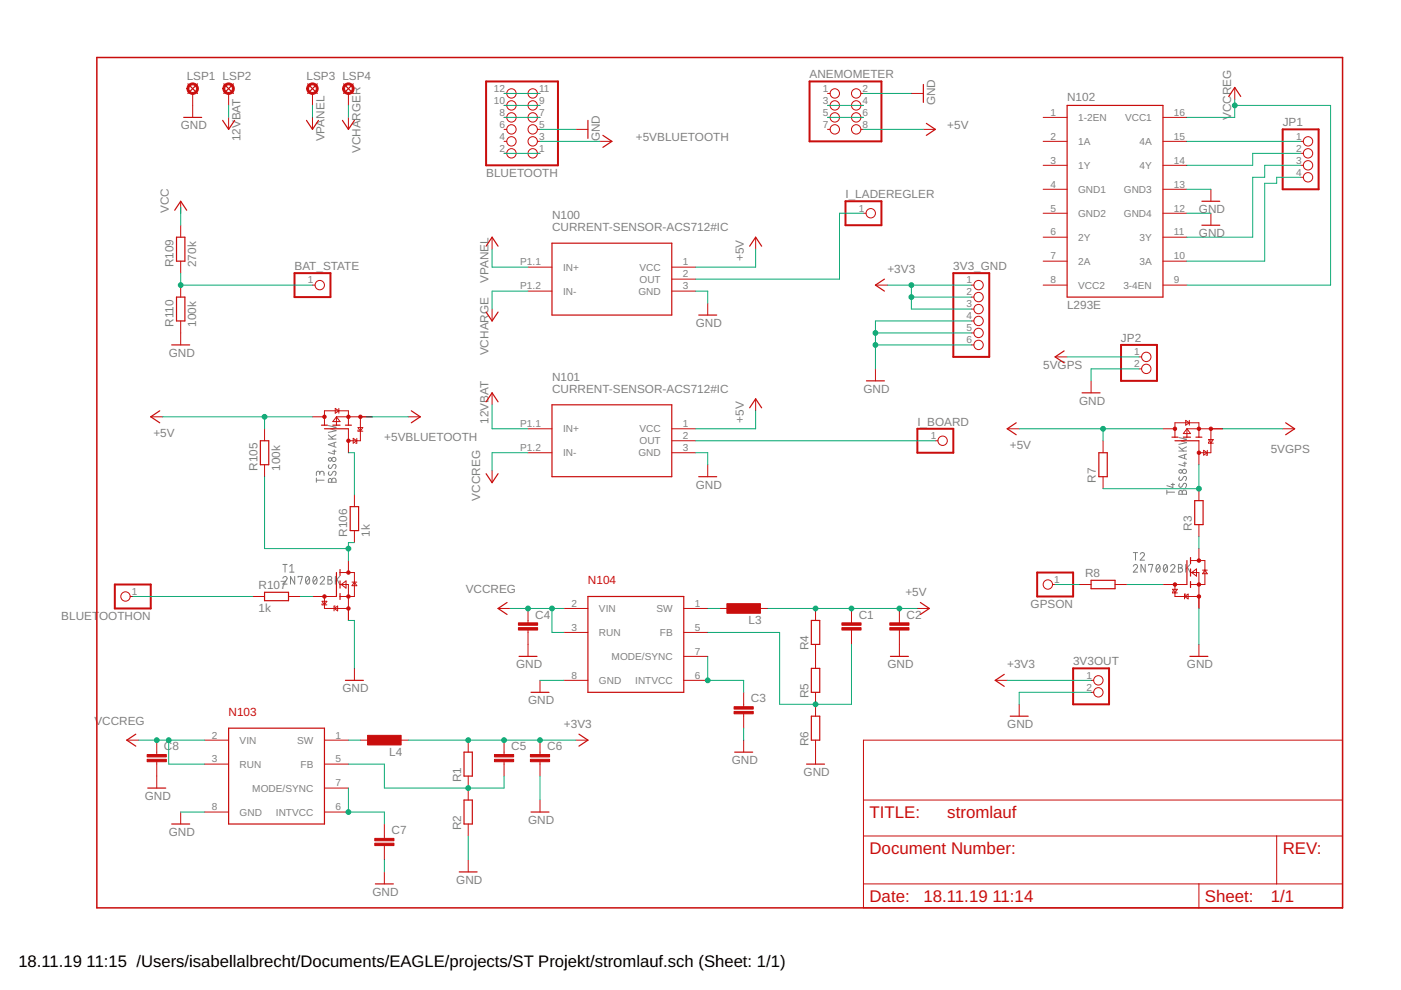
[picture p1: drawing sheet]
<svg xmlns="http://www.w3.org/2000/svg" width="297mm" height="210mm" viewBox="0 0 297 210" stroke-linecap="round" stroke-linejoin="round" font-family="sans-serif">
<g fill="none" stroke="#808080" stroke-width=".21">
<path d="M69.6 93.1h1.6M69.6 92.2l1 .9M69.6 90.2l1.6 .4-1 .4 1 .3-1.6 .4M69.8 98.6l-.1 .1a.38 .38 0 0 0 .1 .6 .38 .38 0 0 0 .5-.2l.3-.4a.4 .4 0 0 1 .6-.1 .4 .4 0 0 1-.1 .6l-.1 .2M70.5 95.7h.7M70.8 93.9v.8M70.9 95.4v.9l-1.3-.4M71.2 93.7l-1.6 .6 1.6 .5M71.2 92.2l-.9 .5M249.9 95.6h1.7M249.9 94.7l1 .9M249.9 92.8l1.7 .3-1.1 .4 1.1 .4-1.7 .3"/>
<path d="M250.8 98.2h.8M251.2 96.4v.8M251.2 97.9v.9l-1.3-.3M251.6 96.3l-1.7 .5 1.7 .6M251.6 94.7l-1 .6M60 119.7h.9M60.4 119.7v1.6M67.1 101.8h1.6M67.1 101.4v.9M67.8 100.4a.46 .46 0 0 1 .5-.5 .46 .46 0 0 1 .4 .5v.4M67.8 100.6v-.3a.36 .36 0 0 0-.4-.4 .36 .36 0 0 0-.3 .4v.5M69.7 101.6l.4-.1 .2 .3a.46 .46 0 0 1 .5-.4 .46 .46 0 0 1 .4 .4v.5h-1.6z"/>
<path d="M69.8 100l-.1 .2a.38 .38 0 0 0 .1 .5 .38 .38 0 0 0 .5-.1l.3-.5a.41 .41 0 0 1 .6-.1 .41 .41 0 0 1-.1 .7l-.1 .1M70.3 101.8v.5M240.3 117.2h.9M240.7 117.2v1.6M241.7 117.5a.44 .44 0 0 1 .7-.3 .44 .44 0 0 1 .1 .7l-.8 .9h1M242.8 119.7v1.6l-.9-1.6v1.6M243.5 119.9v-.2h.9l-.4 1.6M245.3 119.8l.2-.1a.97 .97 0 0 1 0 1.6 1 1 0 0 1-.2-1.5zM246.8 119.8l.3-.1a.97 .97 0 0 1 0 1.6 1 1 0 0 1-.3-1.5zM247.4 104.4h1.6M247.4 103.9v.9M248.3 102.7h.7"/>
<path d="M248.7 102.4v1l-1.3-.4M249.9 119.7h.4a.37 .37 0 0 1 .4 .3 .37 .37 0 0 1-.4 .4 .44 .44 0 0 1 .4 .5 .44 .44 0 0 1-.4 .4h-.4zM250 104.1l.4-.1 .3 .4a.46 .46 0 0 1 .4-.5 .46 .46 0 0 1 .5 .5v.4h-1.7zM250.1 102.6l-.1 .1a.38 .38 0 0 0 .1 .6 .38 .38 0 0 0 .5-.2l.3-.5a.41 .41 0 0 1 .6 0 .41 .41 0 0 1 0 .6l-.2 .2M250.1 101.1l-.1 .2a.38 .38 0 0 0 .1 .5 .38 .38 0 0 0 .5-.1l.3-.5a.4 .4 0 0 1 .6-.1 .4 .4 0 0 1 0 .6l-.2 .2M250.7 104.4v.4M251.4 119.7v1.6M252.3 119.7l-.9 1M60 122.6a.45 .45 0 0 1 .6-.4 .45 .45 0 0 1 .1 .8l-.7 .8h.9M61.4 121.3h.9M61.4 120.1l.5-.4v1.6M62.5 122.2v1.6l-.9-1.6v1.6"/>
<path d="M63.2 122.4v-.2h.9l-.5 1.6M65 122.3l.2-.1a.97 .97 0 0 1 0 1.6 .98 .98 0 0 1-.2-1.5zM65.6 122.6l-.7 .9M66.5 122.3l.3-.1a.97 .97 0 0 1 0 1.6 1 1 0 0 1-.3-1.5zM67.1 122.6l-.7 .9M67.9 122.6a.45 .45 0 0 1 .6-.4 .45 .45 0 0 1 .2 .8l-.8 .8h.9M69.5 122.2h.5a.37 .37 0 0 1 .3 .4 .37 .37 0 0 1-.3 .4 .44 .44 0 0 1 .4 .4 .44 .44 0 0 1-.4 .4h-.5zM69.5 123h.5M71.1 122.2v1.6M71.5 122.9l.5 .9M72 122.2l-.9 1M240.3 120.1a.44 .44 0 0 1 .6-.4 .44 .44 0 0 1 .1 .7l-.7 .9h.9"/>
<path d="M245.9 120.1l-.7 .8M247.5 120.1l-.8 .8M248.2 120.1a.45 .45 0 0 1 .6-.4 .45 .45 0 0 1 .2 .7l-.8 .9h.9M249.9 120.4h.4M251.8 120.3l.5 1"/>
<circle cx="70" cy="97.4" r=".35"/>
<circle cx="70.8" cy="97.4" r=".45"/>
<circle cx="250.3" cy="99.9" r=".36"/>
<circle cx="251.1" cy="100" r=".45"/>
</g>
<path d="M20.5 12.2h264.1v180.3h-264.1z" fill="none" stroke="#c90d0c" stroke-width=".32"/>
<g fill="none" stroke="#c90d0c" stroke-width=".21">
<path d="M40.9 19.8v5.1M48.5 19.8v2.6M66.3 19.8v2.6M73.9 19.8v2.6M106.9 19.8h.5M113.9 19.8h.6M175.5 19.8h.5M182.5 19.8h.6M193.2 19.8h2.6M261.8 18.5v2.6M48.5 24.9v2.5M66.3 24.9v2.5"/>
<path d="M73.9 24.9v2.5M106.9 24.9h.5M106.9 30h.5M106.9 32.5h.5M106.9 27.4h.5M106.9 22.4h.5M113.9 24.9h.6M113.9 30h.6M113.9 32.5h.6M113.9 27.4h.6M113.9 22.4h.6M122.1 27.4h2.6"/>
<path d="M127.2 30h2.5M175.5 24.9h.5M175.5 27.4h.5M175.5 22.4h.5M182.5 24.9h.6M182.5 27.4h.6M182.5 22.4h.6M195.8 27.4h2.5M221.2 24.9h5.1M221.2 30h5.1M221.2 35.1h5.1M246.6 24.9h5.1"/>
<path d="M246.6 30h5.1M246.6 35.1h5.1M275.8 30h.5M275.8 35.1h.5M275.8 32.5h.5M275.8 37.6h.5M38.3 42.7v2.5M38.3 47.8v2.5M38.3 55.4v2.5M104.3 50.3v2.5M112 56.6h5M142.4 56.6h5.1"/>
<path d="M142.4 59.2h5.1M160.2 50.3v2.5M183.1 45.2h.5M221.2 40.1h5.1M221.2 45.2h5.1M221.2 50.3h5.1M221.2 55.4h5.1M246.6 40.1h5.1M246.6 45.2h5.1M246.6 50.3h5.1M246.6 55.4h5.1M256.7 40.1v2.6"/>
<path d="M256.7 45.2v2.6M38.3 60.5v2.5M38.3 68.1v5M66.3 60.5h.5M104.3 65.5v2.6M112 61.7h5M142.4 61.7h5.1M150.1 64.3v2.5M185.6 60.5h2.6M185.6 78.2v2.6M205.9 60.5h.6M205.9 63h.6"/>
<path d="M205.9 65.5h.6M205.9 68.1h.6M205.9 70.6h.6M205.9 73.1h.6M221.2 60.5h5.1M223.7 75.7h2.6M241.5 75.7h.5M241.5 78.2h.5M246.6 60.5h5.1M32 88.4h2.5M56.1 90.9v2.6M56.1 98.5v2.6"/>
<path d="M66.3 88.4h2.5M68.8 90.1v-3h5.1v3M71.1 86.6l.7 .5-.7 .5zM71.3 88.4h7.7M71.3 88.4v1.7M71.3 88.4l.8 1h-1.5zM71.8 86.6v1M73.9 90.9v5.1M74.9 92.9l.7 .6-.7 .5zM75.6 92.9v1.1h-.2M75.9 91.2v.2h1M75.9 90.7h1l-.5 .7z"/>
<path d="M76.4 88.4v5.1h-2.5M86.6 88.4h2.5M104.3 83.3v2.5M104.3 99.8v2.5M112 90.9h5M112 96h5M142.4 90.9h5.1M142.4 93.5h5.1M142.4 96h5.1M150.1 98.5v2.6M160.2 84.6v2.5M198.3 93.5h.6"/>
<path d="M213.6 90.9h2.5M231.3 80.8v2.5M233.9 93.5v2.5M246.6 90.9h2.5M249.1 92.7v-3.1h5.1v3.1M251.4 89.1l.8 .5-.8 .5zM251.7 90.9h7.5M251.7 90.9v1.8M251.7 90.9l.7 1h-1.5zM252.2 89.1v1M254.2 93.5v5M255.2 95.5l.8 .5-.8 .5z"/>
<path d="M256 95.5v1h-.3M256.2 93.7v.3h1M256.2 93.2h1l-.5 .8zM256.7 90.9v5.1h-2.5M271.9 90.9h2.6M73.9 118.9v2.5M75.1 104.9v2.5M75.1 112.5v2.5M233.9 101.1v2.5M252.4 118.9h3.1v5h-3.1M254.2 103.6v2.6M254.2 111.2v2.6"/>
<path d="M254.2 116.3v2.6M27.6 126.5h.6M53.6 126.5h2.5M61.2 126.5h2.5M66.3 126.5h5M68.3 128v.2h1M68.3 127.5h1l-.5 .7zM68.8 126.5v2.5h5.1M70.8 129l.8-.5v1zM71.1 128.5h-.3v1M72.1 121.4h3v5.1h-3M72.1 123.9h1.8v7.7"/>
<path d="M72.3 123.9l1.1-.7v1.5zM74.6 123.4h1M75.1 123.4l.5 .8h-1zM105.6 129h2.5M112 129v3.1M112 133.6v5.6M119.6 129h5.1M119.6 134.1h5.1M145 129h5.1M145 134.1h5.1M145 139.2h5.1M152.6 129h2.5"/>
<path d="M160.2 129h2.6M172.9 129v2.6M172.9 136.6v5.1M180.5 129v3.1M180.5 133.6v3M190.7 129v3.1M190.7 133.6v5.6M194.5 129h2.5M223.1 123.9h.6M228.8 123.9h2.5M236.4 123.9h2.6M246.6 123.9h5.1"/>
<path d="M248.6 125.5v.2h1M248.6 124.9h1l-.5 .8zM249.1 123.9v2.6h5.1M251.1 126.5l.8-.5v1zM251.4 126h-.3v1M252.4 121.4h1.8v7.6M252.7 121.4l1-.8v1.6zM254.2 136.6v2.6M255 120.9h1M255.5 120.9l.5 .7h-1zM26.9 156.9h2.5M33.2 156.9v3.1"/>
<path d="M43.4 156.9h5.1M68.8 156.9h5.1M75.1 141.7v2.6M76.4 156.9h2.6M84 156.9h2.6M99.3 156.9v2.6M106.9 156.9v3.1M114.5 144.3v2.5M114.5 156.9v3.1M119.6 144.3h5.1M122.1 156.9h2.6M145 144.3h5.1"/>
<path d="M157.7 146.8v3M157.7 151.3v3.1M157.7 156.9v2.6M172.9 146.8v5M172.9 156.9v5.1M183.1 156.9h101.5v35.6h-101.5zM211 144.3h2.6M216.1 149.3v2.5M231.3 144.3h.6M231.3 146.8h.6M33.2 161.5v5.6M38.3 172.2v2.5"/>
<path d="M43.4 162h5.1M43.4 172.2h5.1M68.8 162h5.1M68.8 172.2h5.1M68.8 167.1h5.1M81.5 174.7v3.1M81.5 179.3v3M99.3 164.5v5.1M99.3 174.7v2.5M106.9 161.5v3M114.5 161.5v3M114.5 169.6v2.6"/>
<path d="M183.1 177.2h101.5M183.1 169.6h101.5M270.7 177.2v10.2M81.5 184.9v2.5M99.3 182.3v2.6M183.1 187.4h101.5M254.2 187.4v5.1"/>
<circle cx="108.4" cy="19.8" r=".99"/>
<circle cx="112.9" cy="19.8" r=".99"/>
<circle cx="177" cy="19.8" r=".99"/>
<circle cx="181.5" cy="19.8" r=".99"/>
<circle cx="108.4" cy="32.5" r=".99"/>
<circle cx="108.4" cy="27.4" r=".99"/>
<circle cx="108.4" cy="24.9" r=".99"/>
<circle cx="108.4" cy="22.4" r=".99"/>
<circle cx="108.4" cy="30" r=".99"/>
<circle cx="112.9" cy="27.4" r=".99"/>
<circle cx="112.9" cy="30" r=".99"/>
<circle cx="112.9" cy="22.4" r=".99"/>
<circle cx="112.9" cy="24.9" r=".99"/>
<circle cx="112.9" cy="32.5" r=".99"/>
<circle cx="177" cy="22.4" r=".99"/>
<circle cx="177" cy="24.9" r=".99"/>
<circle cx="177" cy="27.4" r=".99"/>
<circle cx="181.5" cy="24.9" r=".99"/>
<circle cx="181.5" cy="27.4" r=".99"/>
<circle cx="181.5" cy="22.4" r=".99"/>
<circle cx="277.3" cy="30" r=".99"/>
<circle cx="277.3" cy="32.5" r=".99"/>
<circle cx="277.3" cy="37.6" r=".99"/>
<circle cx="277.3" cy="35.1" r=".99"/>
<circle cx="184.6" cy="45.2" r=".99"/>
<circle cx="67.8" cy="60.5" r=".99"/>
<circle cx="207.5" cy="65.5" r=".99"/>
<circle cx="207.5" cy="63" r=".99"/>
<circle cx="207.5" cy="68.1" r=".99"/>
<circle cx="207.5" cy="70.6" r=".99"/>
<circle cx="207.5" cy="73.1" r=".99"/>
<circle cx="207.5" cy="60.5" r=".99"/>
<circle cx="243" cy="75.7" r=".99"/>
<circle cx="243" cy="78.2" r=".99"/>
<circle cx="199.9" cy="93.5" r=".99"/>
<circle cx="26.6" cy="126.5" r=".99"/>
<circle cx="222.2" cy="123.9" r=".99"/>
<circle cx="232.9" cy="144.3" r=".99"/>
<circle cx="232.9" cy="146.8" r=".99"/>
</g>
<g fill="none" stroke="#c90d0c" stroke-width=".25">
<path d="M39.8 17.8l2.1 2M41.9 17.8l-2.1 2M47.5 17.8l2 2M49.5 17.8l-2 2M65.2 17.8l2.1 2M67.3 17.8l-2.1 2M72.9 17.8l2 2M74.9 17.8l-2 2M195.8 17.9v3.8M38.9 24.9h3.9M47.2 25.5l1.3 1.9 1.2-1.9M65 25.5l1.3 1.9 1.2-1.9"/>
<path d="M72.6 25.5l1.3 1.9 1.2-1.9M124.7 25.5v3.8M127.8 28.7l1.9 1.3-1.9 1.2M196.4 26.2l1.9 1.2-1.9 1.3M226.3 22.4h20.3v40.6h-20.3zM260.5 20.4l1.3-1.9 1.3 1.9M37 44.6l1.3-1.9 1.3 1.9M37.4 50.3h1.8v5.1h-1.8zM103.1 52.2l1.2-1.9 1.3 1.9M117 51.6h25.4v15.2h-25.4zM158.9 52.2l1.3-1.9 1.3 1.9M187.5 59.2l-1.9 1.3 1.9 1.2"/>
<path d="M254.8 47.8h3.8M254.8 42.7h3.8M36.4 73.1h3.8M37.4 63h1.8v5.1h-1.8zM103.1 66.2l1.2 1.9 1.3-1.9M148.1 66.8h3.9M225.6 74.4l-1.9 1.3 1.9 1.2M33.9 87.1l-1.9 1.3 1.9 1.2M55.2 93.5h1.8v5h-1.8zM68.2 90.1h1.2M68.8 90.9h5.1M70.6 90.1h1.5"/>
<path d="M73.2 90.1h1.3M87.2 87.1l1.9 1.3-1.9 1.2M103.1 85.2l1.2-1.9 1.3 1.9M117 85.8h25.4v15.3h-25.4zM158.9 86.5l1.3-1.9 1.3 1.9M183.7 80.8h3.8M215.5 89.6l-1.9 1.3 1.9 1.3M229.4 83.3h3.8M233 96h1.8v5.1h-1.8zM248.5 92.7h1.2M249.1 93.5h5.1M250.9 92.7h1.5"/>
<path d="M253.6 92.7h1.2M272.6 89.6l1.9 1.3-1.9 1.3M74.3 107.4h1.7v5.1h-1.7zM103.1 100.4l1.2 1.9 1.3-1.9M148.1 101.1h3.9M251.7 118.9v5M252.4 118.2v1.3M253.3 106.2h1.8v5h-1.8zM56.1 125.6h5.1v1.8h-5.1zM71.3 121.4v5.1M72.1 120.8v1.2M72.1 123.2v1.5"/>
<path d="M72.1 125.8v1.3M107.5 127.7l-1.9 1.3 1.9 1.3M110 139.2h3.9M124.7 126.5h20.3v20.3h-20.3zM172 131.6h1.8v5h-1.8zM188.8 139.2h3.8M195.1 127.7l1.9 1.3-1.9 1.3M231.3 123h5.1v1.8h-5.1zM252.3 139.2h3.8M252.4 120.6v1.6M252.4 123.3v1.3M28.8 155.7l-1.9 1.2 1.9 1.3"/>
<path d="M48.5 154.4h20.3v20.3h-20.3zM73.2 144.3h3.8M98.4 159.5h1.7v5h-1.7zM112.6 146.8h3.8M122.7 155.7l2 1.2-2 1.3M155.8 159.5h3.8M172 141.7h1.8v5.1h-1.8zM172 151.8h1.8v5.1h-1.8zM212.9 143l-1.9 1.3 1.9 1.2M214.2 151.8h3.8M31.3 167.1h3.8M36.4 174.7h3.8"/>
<path d="M98.4 169.6h1.7v5.1h-1.7zM112.6 172.2h3.8M171 162h3.8M79.6 187.4h3.8M97.4 184.9h3.8"/>
</g>
<path d="M103.1 17.3h15.2v17.8h-15.2zM171.6 17.3h15.3v12.7h-15.3zM271.9 27.4h7.7v12.7h-7.7zM62.4 57.9h7.7v5.1h-7.7zM179.3 42.7h7.6v5.1h-7.6zM202.1 57.9h7.6v17.8h-7.6zM237.7 73.1h7.6v7.7h-7.6zM194.5 90.9h7.6v5.1h-7.6zM24.3 123.9h7.7v5.1h-7.7zM219.9 121.4h7.6v5.1h-7.6zM227.5 141.7h7.6v7.6h-7.6z" fill="none" stroke="#c90d0c" stroke-width=".42"/>
<g fill="#c90d0c" stroke="#c90d0c" stroke-width=".21">
<path d="M178.5 133.1h4.1v.5h-4.1z"/>
<path d="M178.5 132.1h4.1v.5h-4.1z"/>
<path d="M188.7 133.1h4v.5h-4z"/>
<path d="M188.7 132.1h4v.5h-4z"/>
<path d="M155.6 150.8h4.1v.5h-4.1z"/>
<path d="M155.6 149.8h4.1v.5h-4.1z"/>
<path d="M109.9 133.1h4.1v.5h-4.1z"/>
<path d="M109.9 132.1h4.1v.5h-4.1z"/>
<path d="M104.8 161h4.1v.5h-4.1z"/>
<path d="M104.8 160h4.1v.5h-4.1z"/>
<path d="M112.5 161h4v.5h-4z"/>
<path d="M112.5 160h4v.5h-4z"/>
<path d="M79.5 178.8h4v.5h-4z"/>
<path d="M79.5 177.8h4v.5h-4z"/>
<path d="M31.2 161h4.1v.5h-4.1z"/>
<path d="M31.2 160h4.1v.5h-4.1z"/>
<path d="M154.1 128h7.1v2h-7.1z"/>
<path d="M77.9 155.9h7.1v2h-7.1z"/>
</g>
<g fill="#c90d0c" stroke="#c90d0c" stroke-width=".21">
<path d="M40 17.9a1.22 1.22 0 0 1 1.9 .4 1.22 1.22 0 0 1-.8 1.7 1.22 1.22 0 0 1-1.5-1.2h.4a.82 .82 0 0 1 1.2-.8 .82 .82 0 0 1 .2 1.4 .82 .82 0 0 1-1.3-.4l-.1-.2h-.4z" fill-rule="evenodd"/>
<path d="M47.7 17.9a1.22 1.22 0 0 1 1.8 .4 1.22 1.22 0 0 1-.8 1.7 1.22 1.22 0 0 1-1.5-1.2h.4a.82 .82 0 0 1 1.2-.8 .82 .82 0 0 1 .2 1.4 .82 .82 0 0 1-1.3-.4l-.1-.2h-.4z" fill-rule="evenodd"/>
<path d="M65.4 17.9a1.22 1.22 0 0 1 1.9 .4 1.22 1.22 0 0 1-.8 1.7 1.22 1.22 0 0 1-1.5-1.2h.4a.82 .82 0 0 1 1.2-.8 .82 .82 0 0 1 .2 1.4 .82 .82 0 0 1-1.3-.4l-.1-.2h-.4z" fill-rule="evenodd"/>
<path d="M73.1 17.9a1.22 1.22 0 0 1 1.8 .4 1.22 1.22 0 0 1-.8 1.7 1.22 1.22 0 0 1-1.5-1.2h.4a.82 .82 0 0 1 1.2-.8 .82 .82 0 0 1 .2 1.4 .82 .82 0 0 1-1.3-.4l-.1-.2h-.4z" fill-rule="evenodd"/>
<circle cx="73.9" cy="126.5" r=".36"/>
<circle cx="73.9" cy="121.4" r=".36"/>
<circle cx="73.9" cy="129" r=".36"/>
<circle cx="68.8" cy="126.5" r=".36"/>
<circle cx="254.2" cy="123.9" r=".36"/>
<circle cx="254.2" cy="118.9" r=".36"/>
<circle cx="254.2" cy="126.5" r=".36"/>
<circle cx="249.1" cy="123.9" r=".36"/>
<circle cx="73.9" cy="88.4" r=".36"/>
<circle cx="68.8" cy="88.4" r=".36"/>
<circle cx="76.4" cy="88.4" r=".36"/>
<circle cx="73.9" cy="93.5" r=".36"/>
<circle cx="254.2" cy="90.9" r=".36"/>
<circle cx="249.1" cy="90.9" r=".36"/>
<circle cx="256.7" cy="90.9" r=".36"/>
<circle cx="254.2" cy="96" r=".36"/>
</g>
<g fill="none" stroke="#0dab76" stroke-width=".21">
<path d="M106.9 19.8h7.6M183.1 19.8h10.1M48.5 22.4v2.5M66.3 22.4v2.5M73.9 22.4v2.5M106.9 32.5h7.6M106.9 24.9h7.6M106.9 22.4h7.6M114.5 27.4h7.6M114.5 30h12.7M175.5 24.9h7.6M175.5 22.4h7.6"/>
<path d="M183.1 27.4h12.7M251.7 30h24.1M261.8 22.4h20.3v38.1h-30.4M261.8 21.1v3.8h-10.1M275.8 32.5h-10.2v2.6h-13.9M275.8 35.1h-7.7v2.5h-2.5v12.7h-13.9M275.8 37.6h-5.1v1.3h-2.6v16.5h-16.4M38.3 43.9v3.9M38.3 57.9v2.6h28M104.3 52.8v3.8h7.7M160.2 52.8v3.8h-12.7M183.1 45.2h-5.1v14h-30.5"/>
<path d="M251.7 40.1h5M251.7 45.2h5M112 61.7h-7.7v3.8M147.5 61.7h2.6v2.6M185.6 70.6h20.3M185.6 73.1h20.3M188.2 60.5h17.7M193.2 63h12.7M193.2 60.5v5h12.7M205.9 68.1h-20.3v10.1M226.3 75.7h15.2M241.5 78.2h-10.2v2.6"/>
<path d="M34.5 88.4h31.8M56.1 88.4v2.5M73.9 96h1.2v8.9M77.7 88.4h8.9M104.3 85.8v5.1h7.7M112 96h-7.7v3.8M147.5 96h2.6v2.5M147.5 93.5h50.8M160.2 87.1v3.8h-12.7M216.1 90.9h30.5M233.9 90.9v2.6M254.2 98.5v5.1h-20.3"/>
<path d="M259.2 90.9h12.7M56.1 101.1v15.2h17.8M75.1 115h-1.2v3.9M254.2 113.8v2.5M28.2 126.5h25.4M63.7 126.5h2.6M73.9 131.6h1.2v10.1M108.1 129h11.5M117 129v5.1h2.6M150.1 139.2v5.1h7.6v2.5M150.1 129h2.5M150.1 134.1h15.2v15.2h15.2v-12.7"/>
<path d="M162.8 129h31.7M223.7 123.9h5.1M239 123.9h7.6M254.2 129v7.6M29.4 156.9h14M35.8 156.9v5.1h7.6M73.9 156.9h2.5M86.6 156.9h35.5M114.5 144.3h5.1M157.7 154.4v2.5M213.6 144.3h17.7M231.3 146.8h-15.2v2.5"/>
<path d="M38.3 172.2h5.1M73.9 167.1v5.1h7.6v2.5M73.9 162h7.6v5.1h25.4v-2.6M99.3 177.2v5.1M114.5 164.5v5.1M81.5 182.3v2.6"/>
</g>
<g fill="#0dab76" stroke="#0dab76" stroke-width=".21">
<circle cx="185.6" cy="70.6" r=".51"/>
<circle cx="185.6" cy="73.1" r=".51"/>
<circle cx="99.3" cy="156.9" r=".51"/>
<circle cx="106.9" cy="156.9" r=".51"/>
<circle cx="114.5" cy="156.9" r=".51"/>
<circle cx="193.2" cy="60.5" r=".51"/>
<circle cx="193.2" cy="63" r=".51"/>
<circle cx="172.9" cy="129" r=".51"/>
<circle cx="190.7" cy="129" r=".51"/>
<circle cx="180.5" cy="129" r=".51"/>
<circle cx="233.9" cy="90.9" r=".51"/>
<circle cx="56.1" cy="88.4" r=".51"/>
<circle cx="99.3" cy="167.1" r=".51"/>
<circle cx="172.9" cy="149.3" r=".51"/>
<circle cx="73.9" cy="172.2" r=".51"/>
<circle cx="150.1" cy="144.3" r=".51"/>
<circle cx="261.8" cy="22.4" r=".51"/>
<circle cx="117" cy="129" r=".51"/>
<circle cx="112" cy="129" r=".51"/>
<circle cx="35.8" cy="156.9" r=".51"/>
<circle cx="33.2" cy="156.9" r=".51"/>
<circle cx="73.9" cy="116.3" r=".51"/>
<circle cx="254.2" cy="103.6" r=".51"/>
<circle cx="38.3" cy="60.5" r=".51"/>
</g>
<g font-size="3.6" fill="#c90d0c">
<text x="184.3" y="173.4">TITLE:</text>
<text x="200.8" y="173.4">stromlauf</text>
<text x="184.3" y="181.1">Document Number:</text>
<text x="272" y="181.1">REV:</text>
<text x="184.3" y="191.2">Date:</text>
<text x="195.8" y="191.2">18.11.19</text>
<text x="210.4" y="191.2">11:14</text>
<text x="255.5" y="191.2">Sheet:</text>
<text x="269.4" y="191.2">1/1</text>
</g>
<g font-size="3.5">
<text x="3.9" y="205">18.11.19</text>
<text x="18.4" y="205">11:15 /Users/isabellalbrecht/Documents/EAGLE/projects/ST Projekt/stromlauf.sch (Sheet: 1/1)</text>
</g>
<g font-size="2.5" fill="#808080">
<text x="39.6" y="16.9">LSP1 LSP2</text>
<text x="65" y="16.9">LSP3 LSP4</text>
<text x="171.6" y="16.6">ANEMOMETER</text>
<text x="198.3" y="22.4" transform="rotate(-90 198.3 22.4)">GND</text>
<text x="226.2" y="21.3">N102</text>
<text x="38.3" y="27.4">GND</text>
<text x="51" y="30" transform="rotate(-90 51 30)">12VBAT</text>
<text x="68.8" y="30" transform="rotate(-90 68.8 30)">VPANEL</text>
<text x="127.2" y="30" transform="rotate(-90 127.2 30)">GND</text>
<text x="134.8" y="30">+5VBLUETOOTH</text>
<text x="200.8" y="27.4">+5V</text>
<text x="261" y="25.4" transform="rotate(-90 261 25.4)">VCCREG</text>
<text x="272" y="26.8">JP1</text>
<text x="76.4" y="32.5" transform="rotate(-90 76.4 32.5)">VCHARGER</text>
<text x="103.1" y="37.5">BLUETOOTH</text>
<text x="35.8" y="45.2" transform="rotate(-90 35.8 45.2)">VCC</text>
<text x="117" y="46.5">N100</text>
<text x="179.3" y="42">I_LADEREGLER</text>
<text x="254.2" y="45.2">GND</text>
<text x="117" y="49">CURRENT-SENSOR-ACS712#IC</text>
<text x="254.2" y="50.3">GND</text>
<text x="36.8" y="56.6" transform="rotate(-90 36.8 56.6)">R109</text>
<text x="41.6" y="56.6" transform="rotate(-90 41.6 56.6)">270k</text>
<text x="62.4" y="57.3">BAT_STATE</text>
<text x="103.6" y="60" transform="rotate(-90 103.6 60)">VPANEL</text>
<text x="157.7" y="55.4" transform="rotate(-90 157.7 55.4)">+5V</text>
<text x="188.1" y="57.9">+3V3</text>
<text x="202.1" y="57.3">3V3_GND</text>
<text x="226.2" y="65.5">L293E</text>
<text x="36.8" y="69.3" transform="rotate(-90 36.8 69.3)">R110</text>
<text x="41.6" y="69.3" transform="rotate(-90 41.6 69.3)">100k</text>
<text x="147.5" y="69.3">GND</text>
<text x="35.8" y="75.7">GND</text>
<text x="103.6" y="75.3" transform="rotate(-90 103.6 75.3)">VCHARGE</text>
<text x="237.7" y="72.5">JP2</text>
<text x="117" y="83.3">CURRENT-SENSOR-ACS712#IC</text>
<text x="117" y="80.8">N101</text>
<text x="183.1" y="83.3">GND</text>
<text x="221.2" y="78.2">5VGPS</text>
<text x="103.6" y="89.9" transform="rotate(-90 103.6 89.9)">12VBAT</text>
<text x="157.7" y="89.6" transform="rotate(-90 157.7 89.6)">+5V</text>
<text x="228.8" y="85.8">GND</text>
<text x="32.5" y="92.7">+5V</text>
<text x="81.5" y="93.5">+5VBLUETOOTH</text>
<text x="194.5" y="90.3">I_BOARD</text>
<text x="214.1" y="95.2">+5V</text>
<text x="269.4" y="96">5VGPS</text>
<text x="54.6" y="99.8" transform="rotate(-90 54.6 99.8)">R105</text>
<text x="59.4" y="99.8" transform="rotate(-90 59.4 99.8)">100k</text>
<text x="101.8" y="106.2" transform="rotate(-90 101.8 106.2)">VCCREG</text>
<text x="147.5" y="103.6">GND</text>
<text x="232.4" y="102.3" transform="rotate(-90 232.4 102.3)">R7</text>
<text x="73.6" y="113.8" transform="rotate(-90 73.6 113.8)">R106</text>
<text x="78.4" y="113.8" transform="rotate(-90 78.4 113.8)">1k</text>
<text x="252.7" y="112.5" transform="rotate(-90 252.7 112.5)">R3</text>
<text x="54.8" y="125">R107</text>
<text x="98.7" y="125.7">VCCREG</text>
<text x="230.1" y="122.4">R8</text>
<text x="13" y="131.4">BLUET</text>
<text x="21" y="131.4">OOTHON</text>
<text x="54.8" y="129.8">1k</text>
<text x="113.5" y="131.2">C4</text>
<text x="182.1" y="131.2">C1</text>
<text x="192" y="126.5">+5V</text>
<text x="192.2" y="131.2">C2</text>
<text x="218.5" y="128.9">GPSON</text>
<text x="158.7" y="132.3">L3</text>
<text x="171.4" y="137.9" transform="rotate(-90 171.4 137.9)">R4</text>
<text x="109.4" y="141.7">GND</text>
<text x="188.1" y="141.7">GND</text>
<text x="213.5" y="141.7">+3V3</text>
<text x="227.5" y="141.1">3V3OUT</text>
<text x="251.6" y="141.7">GND</text>
<text x="72.6" y="146.8">GND</text>
<text x="112" y="149.3">GND</text>
<text x="159.2" y="148.9">C3</text>
<text x="171.4" y="148.1" transform="rotate(-90 171.4 148.1)">R5</text>
<text x="20" y="153.6">VCCREG</text>
<text x="119.6" y="154.4">+3V3</text>
<text x="213.5" y="154.4">GND</text>
<text x="34.8" y="159.1">C8</text>
<text x="82.5" y="160.2">L4</text>
<text x="108.4" y="159.1">C5</text>
<text x="116" y="159.1">C6</text>
<text x="171.4" y="158.2" transform="rotate(-90 171.4 158.2)">R6</text>
<text x="97.8" y="165.8" transform="rotate(-90 97.8 165.8)">R1</text>
<text x="155.1" y="162">GND</text>
<text x="170.4" y="164.6">GND</text>
<text x="30.7" y="169.6">GND</text>
<text x="35.8" y="177.3">GND</text>
<text x="83" y="176.9">C7</text>
<text x="97.8" y="176" transform="rotate(-90 97.8 176)">R2</text>
<text x="112" y="174.7">GND</text>
<text x="78.9" y="190">GND</text>
<text x="96.7" y="187.4">GND</text>
</g>
<g font-size="2.5" fill="#c90d0c">
<text x="124.7" y="123.9">N104</text>
<text x="48.5" y="151.9">N103</text>
</g>
<g font-size="2.1" fill="#808080">
<text x="104.7" y="22">10</text>
<text x="104.7" y="19.5">12</text>
<text x="114.3" y="22">9</text>
<text x="114.3" y="19.5">11</text>
<text x="174.5" y="19.5">1</text>
<text x="174.5" y="22">3</text>
<text x="182.9" y="19.5">2</text>
<text x="182.9" y="22">4</text>
<text x="105.9" y="29.6">4</text>
<text x="105.9" y="27.1">6</text>
<text x="105.9" y="24.5">8</text>
<text x="114.3" y="29.6">3</text>
<text x="114.3" y="27.1">5</text>
<text x="114.3" y="24.5">7</text>
<text x="174.5" y="24.5">5</text>
<text x="174.5" y="27.1">7</text>
<text x="182.9" y="24.5">6</text>
<text x="182.9" y="27.1">8</text>
<text x="222.7" y="24.5">1</text>
<text x="222.7" y="29.6">2</text>
<text x="228.6" y="25.7">1-2EN</text>
<text x="238.5" y="25.7">VCC1</text>
<text x="248.9" y="24.5">16</text>
<text x="248.9" y="29.6">15</text>
<text x="274.8" y="29.6">1</text>
<text x="105.9" y="32.2">2</text>
<text x="114.3" y="32.2">1</text>
<text x="222.7" y="34.7">3</text>
<text x="228.6" y="30.7">1A</text>
<text x="228.6" y="35.8">1Y</text>
<text x="241.6" y="30.7">4A</text>
<text x="241.6" y="35.8">4Y</text>
<text x="248.9" y="34.7">14</text>
<text x="274.8" y="32.2">2</text>
<text x="274.8" y="34.7">3</text>
<text x="222.7" y="39.8">4</text>
<text x="228.6" y="40.9">GND1</text>
<text x="238.3" y="40.9">GND3</text>
<text x="248.9" y="39.8">13</text>
<text x="274.8" y="37.2">4</text>
<text x="182.1" y="44.9">1</text>
<text x="222.7" y="44.9">5</text>
<text x="228.6" y="46">GND2</text>
<text x="238.3" y="46">GND4</text>
<text x="248.9" y="44.9">12</text>
<text x="222.7" y="49.9">6</text>
<text x="228.6" y="51">2Y</text>
<text x="241.6" y="51">3Y</text>
<text x="248.9" y="49.9">11</text>
<text x="110.3" y="56.3">P1.1</text>
<text x="119.4" y="57.4">IN+</text>
<text x="135.6" y="57.4">VCC</text>
<text x="135.6" y="59.9">OUT</text>
<text x="144.8" y="56.3">1</text>
<text x="144.8" y="58.8">2</text>
<text x="222.7" y="55">7</text>
<text x="228.6" y="56.1">2A</text>
<text x="241.6" y="56.1">3A</text>
<text x="248.9" y="55">10</text>
<text x="65.3" y="60.1">1</text>
<text x="110.3" y="61.4">P1.2</text>
<text x="119.4" y="62.5">IN-</text>
<text x="135.4" y="62.5">GND</text>
<text x="144.8" y="61.4">3</text>
<text x="204.9" y="60.1">1</text>
<text x="204.9" y="62.6">2</text>
<text x="204.9" y="65.2">3</text>
<text x="222.7" y="60.1">8</text>
<text x="228.6" y="61.2">VCC2</text>
<text x="238.2" y="61.2">3-4EN</text>
<text x="248.9" y="60.1">9</text>
<text x="204.9" y="67.7">4</text>
<text x="204.9" y="70.2">5</text>
<text x="204.9" y="72.8">6</text>
<text x="240.5" y="75.3">1</text>
<text x="240.5" y="77.9">2</text>
<text x="110.3" y="90.6">P1.1</text>
<text x="110.3" y="95.6">P1.2</text>
<text x="119.4" y="91.7">IN+</text>
<text x="135.6" y="91.7">VCC</text>
<text x="135.6" y="94.2">OUT</text>
<text x="144.8" y="90.6">1</text>
<text x="144.8" y="93.1">2</text>
<text x="144.8" y="95.6">3</text>
<text x="197.3" y="93.1">1</text>
<text x="119.4" y="96.8">IN-</text>
<text x="135.4" y="96.8">GND</text>
<text x="223.5" y="123.6">1</text>
<text x="27.9" y="126.1">1</text>
<text x="121.1" y="128.7">2</text>
<text x="127" y="129.8">VIN</text>
<text x="139.2" y="129.8">SW</text>
<text x="147.3" y="128.7">1</text>
<text x="121.1" y="133.7">3</text>
<text x="127" y="134.8">RUN</text>
<text x="139.9" y="134.8">FB</text>
<text x="147.3" y="133.7">5</text>
<text x="121.1" y="143.9">8</text>
<text x="129.7" y="139.9">MODE/SYNC</text>
<text x="147.3" y="138.8">7</text>
<text x="147.3" y="143.9">6</text>
<text x="230.3" y="143.9">1</text>
<text x="127" y="145">GND</text>
<text x="134.7" y="145">INTVCC</text>
<text x="230.3" y="146.4">2</text>
<text x="44.9" y="156.6">2</text>
<text x="44.9" y="161.7">3</text>
<text x="50.8" y="157.7">VIN</text>
<text x="63" y="157.7">SW</text>
<text x="71.1" y="156.6">1</text>
<text x="71.1" y="161.7">5</text>
<text x="50.8" y="162.8">RUN</text>
<text x="53.5" y="167.9">MODE/SYNC</text>
<text x="63.7" y="162.8">FB</text>
<text x="71.1" y="166.7">7</text>
<text x="44.9" y="171.8">8</text>
<text x="50.8" y="172.9">GND</text>
<text x="58.5" y="172.9">INTVCC</text>
<text x="71.1" y="171.8">6</text>
</g>
</svg>
